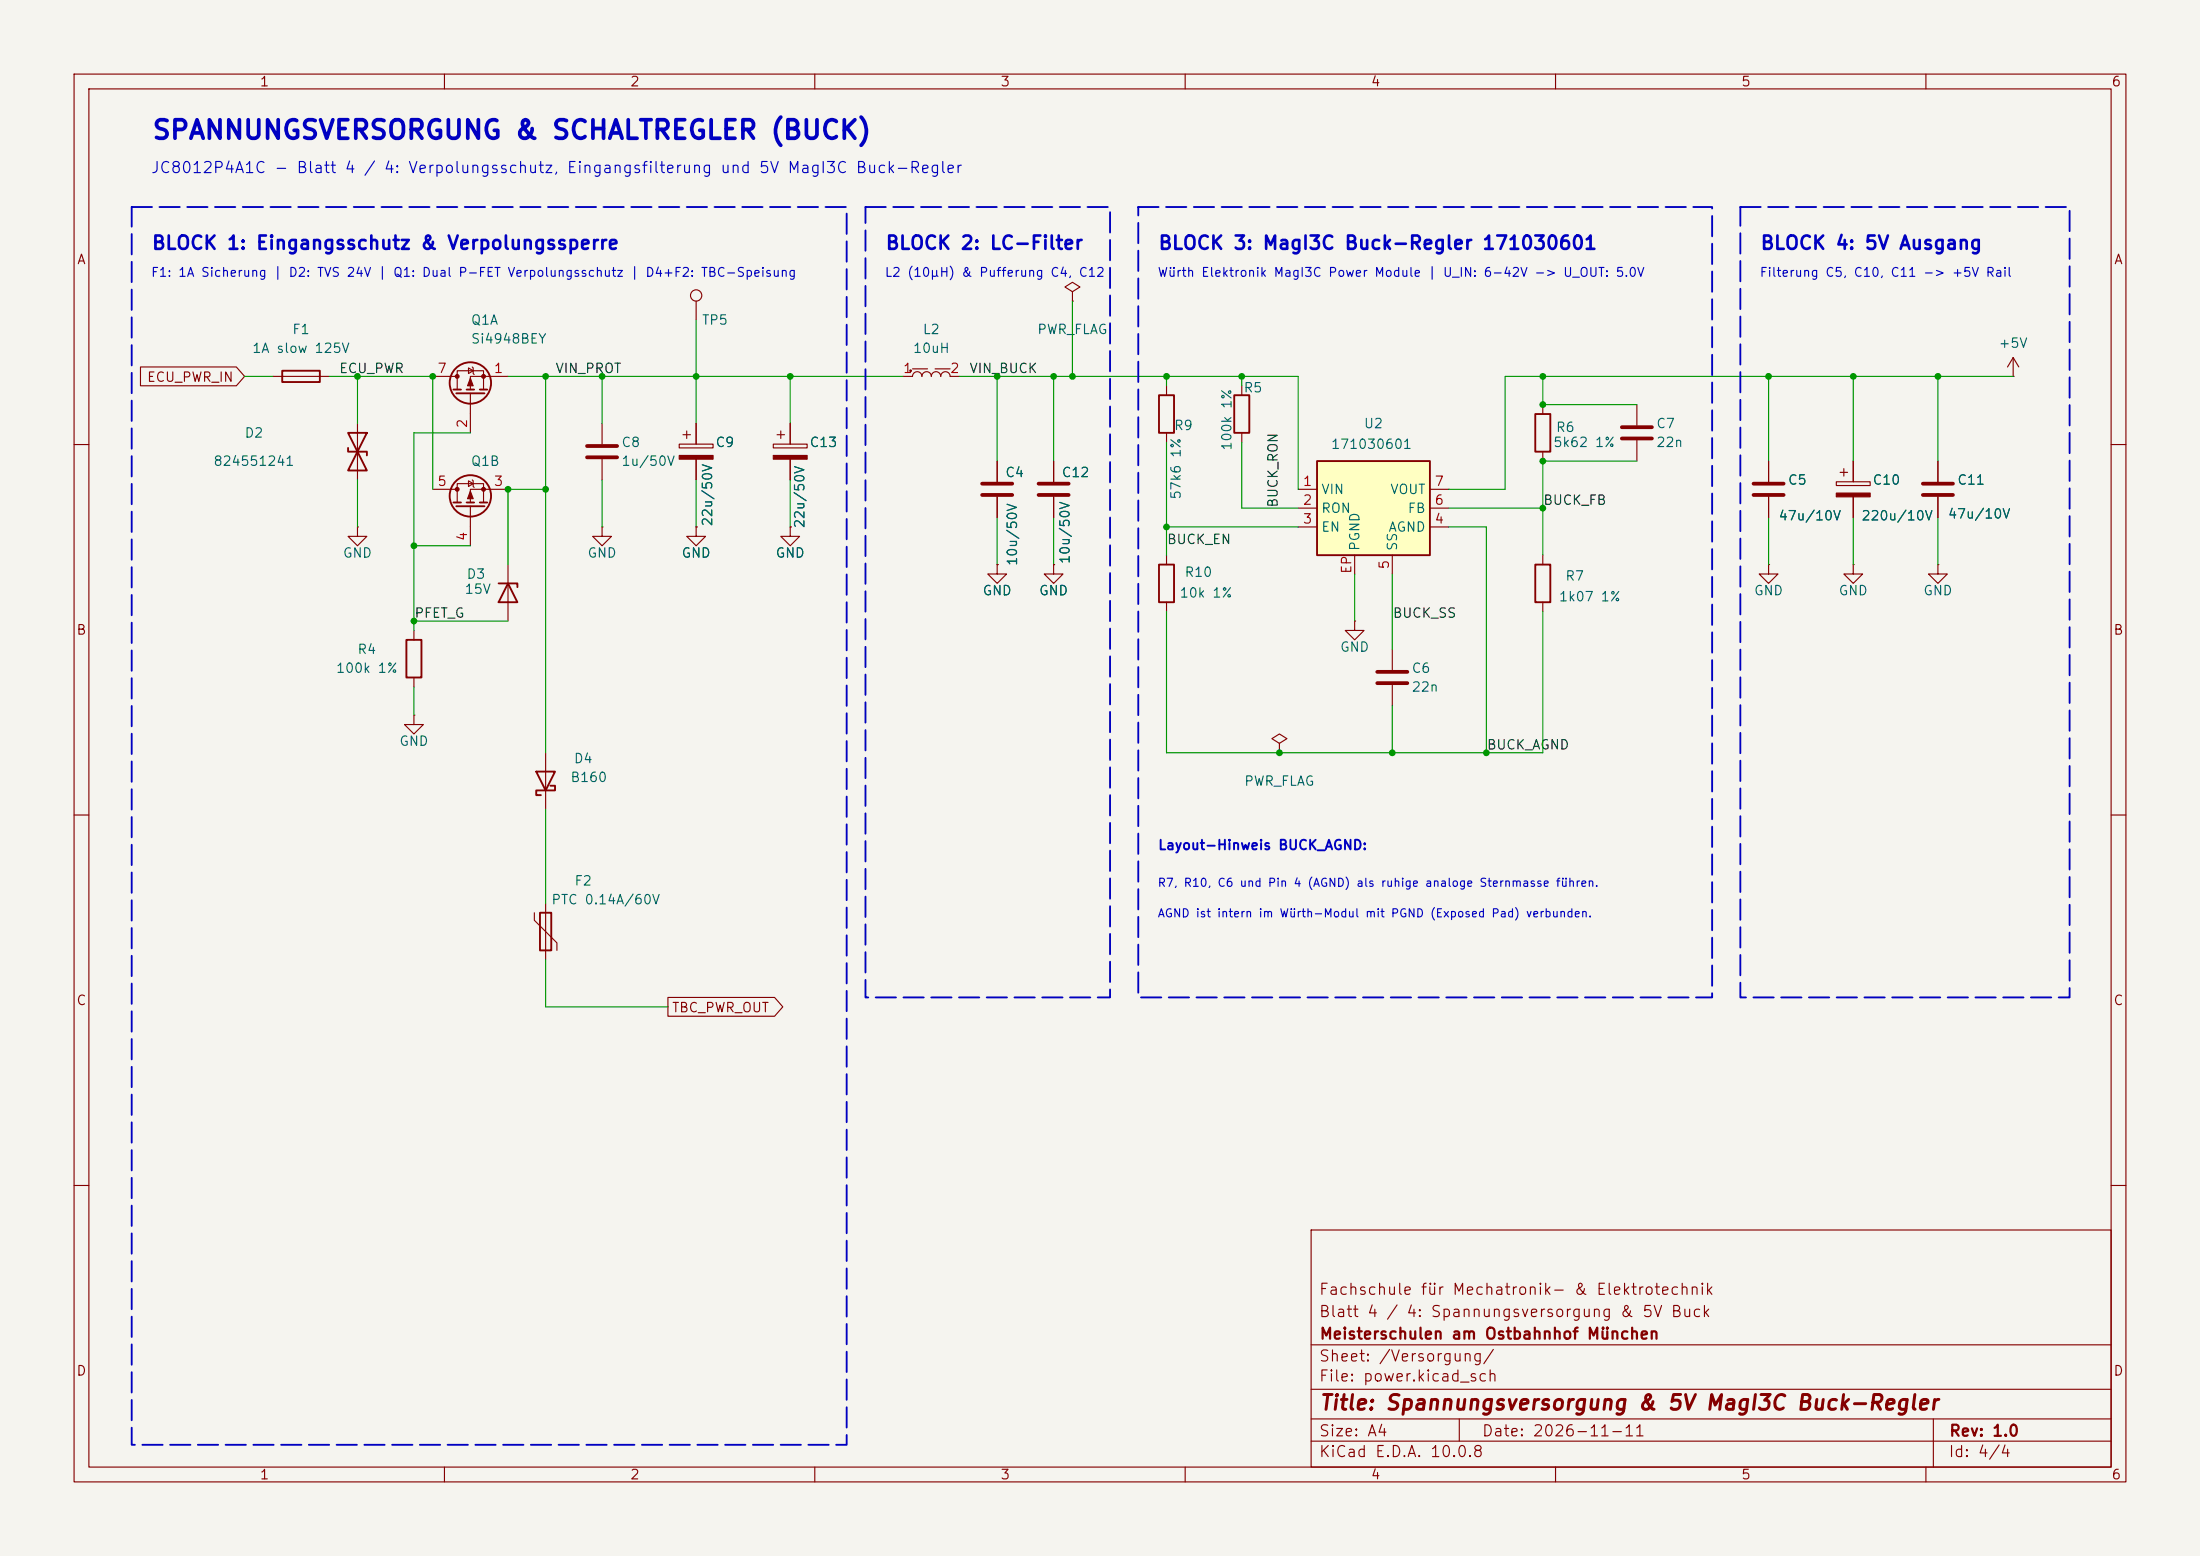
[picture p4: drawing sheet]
<svg xmlns="http://www.w3.org/2000/svg" width="297mm" height="210mm" viewBox="0 0 297 210" stroke-linecap="round" stroke-linejoin="round" font-family="sans-serif">
<path d="M0 0h297v210h-297z" fill="#f5f4ef" stroke="#f5f4ef" stroke-width=".14"/>
<g fill="none" stroke="#840000" stroke-width=".15">
<path d="M10 10h277v190h-277zM12 12h273v186h-273zM60 10v2M110 10v2M160 10v2M210 10v2M260 10v2M144.8 39.4l1-.7-1-.6-1 .6 1 .7v1.2M58.4 50.8h3.3M61.7 52.6v-2.6h3.6v2.6M63.2 49.7l.7 .3-.7 .4zM63.5 53.1v5.3"/>
<path d="M63.8 49.5l.1 .2v.7l.1 .1M68.6 50.8h-5.1v1.8M81.3 57.2v2.7M91.7 59.9h4.6v.6h-4.6zM92.2 58.7h1M92.7 58.2v1M94 57.2v2.7M144.8 40.6h.1M157.5 52.1v1.2M157.5 58.4v1.3M167.6 52.1v1.2M167.6 58.4v1.3"/>
<path d="M271.8 50.8h.1M271.8 48.3l-.8 1.2M271.8 48.3l.7 1.2M271.8 48.3v2.5M10 60h2M48.3 71.1v1.3h1.2l-1.2 1.3-1.3-1.3h1.3M48.3 71.1h.1M58.4 66h3.3M61.7 67.8v-2.5h3.6v2.5M63.2 64.9l.7 .4-.7 .4zM63.5 68.3v5.4M63.8 64.8l.1 .1v.8l.1 .1"/>
<path d="M68.6 66h-5.1v1.8M81.3 71.1v1.3h1.2l-1.2 1.3-1.3-1.3h1.3M81.3 71.1h.1M81.3 62v2.8M94 71.1v1.3h1.2l-1.2 1.3-1.3-1.3h1.3M94 71.1h.1M94 62v2.8M106.7 71.1v1.3h1.2l-1.2 1.3-1.3-1.3h1.3M106.7 71.1h.1M134.6 76.2v1.3h1.3l-1.3 1.2-1.3-1.2h1.3M134.6 76.2h.1M134.6 62.2v2.8"/>
<path d="M134.6 67.1v2.8M142.2 62.2v2.8M142.2 67.1v2.8M157.5 74.9v1.3M208.3 74.9v1.3M285 60h2M55.9 85.1v1.3M55.9 91.4v1.3M157.5 81.3v1.3M208.3 81.3v1.3M10 110h2M172.7 100.3l1-.6-1-.6-1 .6 1 .6v1.3"/>
<path d="M172.7 101.6h.1M285 110h2M10 160h2M177 166h108v32h-108zM285 160h2M60 198v2M110 198v2M160 198v2M177 194.5h108M177 191.5h108M177 187.5h108M177 181.5h108"/>
<path d="M197 191.5v3M210 198v2M260 198v2M261 191.5v6.5"/>
</g>
<g fill="none" stroke="#840000" stroke-width=".25">
<path d="M61.2 52.6h1M61.6 53.1h3.8M63 52.6h1M64.8 52.6h1M156.5 53.3h2v5.1h-2zM166.6 53.3h2.1v5.1h-2.1zM61.2 67.8h1M61.6 68.3h3.8M63 67.8h1M64.8 67.8h1M156.5 76.2h2v5.1h-2zM207.3 76.2h2v5.1h-2z"/>
<path d="M54.9 86.4h2v5h-2z"/>
<circle cx="63.5" cy="51.7" r="2.79"/>
<circle cx="63.5" cy="66.9" r="2.79"/>
</g>
<g fill="#840000" stroke="#840000" stroke-width=".15">
<path d="M63.5 51.1l.4 1h-.8z"/>
<path d="M63.5 66.3l.4 1h-.8z"/>
<path d="M91.7 61.5h4.6v.5h-4.6z"/>
<circle cx="61.7" cy="50.8" r=".25"/>
<circle cx="65.3" cy="50.8" r=".25"/>
<circle cx="61.7" cy="66" r=".25"/>
<circle cx="65.3" cy="66" r=".25"/>
</g>
<path d="M79.2 60.2h4.1M79.2 61.7h4.1M132.6 65.3h4.1M132.6 66.8h4.1M140.2 65.3h4.1M140.2 66.8h4.1" fill="none" stroke="#840000" stroke-width=".51"/>
<path d="M177.8 62.2h15.2v12.7h-15.2z" fill="#ffffc2"/>
<path d="M38.1 50h5.1v1.6h-5.1zM47 58.4l2.5 5.1h-2.5l2.5-5.1zM207.3 55.9h2v5.1h-2zM47 60.5v.5h2.5v.5M177.8 62.2h15.2v12.7h-15.2zM72.4 104.1h2.5l-1.2 2.6zM74.3 106h.6v.7h-2.5v.6h.6M72.9 123.2h1.5v5.1h-1.5z" fill="none" stroke="#840000" stroke-width=".25"/>
<g fill="none" stroke="#840000" stroke-width=".15">
<path d="M36.8 50.8h7.6M48.3 57.2v7.6M94 40.6v2.6M123.2 50.8a.64 .64 0 0 1 .6-.6 .64 .64 0 0 1 .7 .6 .64 .64 0 0 1 .6-.6 .64 .64 0 0 1 .6 .6 .64 .64 0 0 1 .7-.6 .64 .64 0 0 1 .6 .6 .64 .64 0 0 1 .6-.6 .64 .64 0 0 1 .7 .6M123.2 49.8h2M208.3 54.6v1.3M221 54.6v2.8M221 59.4v2.8M142.2 76.2v1.3h1.3l-1.3 1.2-1.2-1.2h1.2M142.2 76.2h.1M175.3 66h2.5M175.3 68.6h2.5"/>
<path d="M175.3 71.1h2.5M182.9 74.9v2.6M188 74.9v2.6M193 66h2.6M193 68.6h2.6M193 71.1h2.6M208.3 61v1.2M238.8 76.2v1.3h1.2l-1.2 1.2-1.3-1.2h1.3M238.8 76.2h.1M238.8 62.2v2.8M238.8 67.1v2.8M247.9 65h4.6v.5h-4.6z"/>
<path d="M248.4 63.8h1M248.9 63.2v1.1M250.2 76.2v1.3h1.3l-1.3 1.2-1.3-1.2h1.3M250.2 76.2h.1M250.2 62.2v2.8M250.2 67.1v2.8M261.6 76.2v1.3h1.3l-1.3 1.2-1.3-1.2h1.3M261.6 76.2h.1M261.6 62.2v2.8M261.6 67.1v2.8M182.9 83.8v1.3h1.2l-1.2 1.3-1.3-1.3h1.3M182.9 83.8h.1"/>
<path d="M188 87.6v2.8M188 92.5v2.8M73.7 101.6v7.6M72.1 123.2v1l3.1 3.1v1M73.7 121.9v7.6"/>
<circle cx="94" cy="39.9" r=".76"/>
</g>
<path d="M218.9 57.7h4.1M218.9 59.2h4.1M236.7 65.3h4.1M236.7 66.8h4.1M259.6 65.3h4.1M259.6 66.8h4.1M185.9 90.7h4.1M185.9 92.2h4.1" fill="none" stroke="#840000" stroke-width=".51"/>
<path d="M247.9 66.5h4.6v.6h-4.6z" fill="#840000" stroke="#840000" stroke-width=".15"/>
<circle cx="122.9" cy="50" r=".19" fill="#840000"/>
<g fill="none" stroke="#840000" stroke-width=".15">
<path d="M19 49.5h12.9l1.1 1.3-1.1 1.3h-12.9zM94 57.2v2.7M104.4 59.9h4.6v.6h-4.6zM104.9 58.7h1M105.4 58.2v1M106.7 57.2v2.7M121.9 50.8h1.3M126.2 49.8h2.1M128.3 50.8h1.2M68.6 76.2v7.6M94 71.1h.1M94 62v2.8"/>
<path d="M106.7 71.1h.1M106.7 62v2.8M134.6 76.2h.1M134.6 62.2v2.8M134.6 67.1v2.8M142.2 76.2h.1M142.2 62.2v2.8M142.2 67.1v2.8M238.8 62.2v2.8M238.8 67.1v2.8M250.2 62.2v2.8M250.2 67.1v2.8"/>
<path d="M261.6 62.2v2.8M261.6 67.1v2.8M55.9 96.5v1.3h1.2l-1.2 1.3-1.3-1.3h1.3M55.9 96.5h.1M90.2 134.6h14.4l1.1 1.3-1.1 1.3h-14.4z"/>
</g>
<path d="M104.4 61.5h4.6v.5h-4.6z" fill="#840000" stroke="#840000" stroke-width=".15"/>
<path d="M67.3 78.7h2.5v.5M68.6 78.7l1.2 2.6h-2.5z" fill="none" stroke="#840000" stroke-width=".25"/>
<g fill="none" stroke="#009600" stroke-width=".15">
<path d="M33 50.8h3.8M44.4 50.8h14v15.2M48.3 50.8v6.4M63.5 58.4h-7.6v26.7M68.6 50.8h53.3M73.7 50.8v50.8M81.3 50.8v6.4M94 43.2v14M106.7 50.8v6.4M129.5 50.8h45.8v15.2M134.6 50.8v11.4M142.2 50.8v11.4"/>
<path d="M144.8 40.6v10.2M157.5 50.8v1.3M157.5 59.7v15.2M167.6 50.8v1.3M167.6 59.7v8.9h7.7M208.3 50.8v3.8h12.7M238.8 50.8v11.4M250.2 50.8v11.4M261.6 50.8v11.4M271.8 50.8h-68.6v15.2h-7.6M48.3 64.8v6.3M55.9 73.7h7.6"/>
<path d="M73.7 66h-5.1v10.2M81.3 64.8v6.3M94 64.8v6.3M106.7 64.8v6.3M134.6 69.9v6.3M142.2 69.9v6.3M157.5 71.1h17.8M182.9 77.5v6.3M188 77.5v10.1M195.6 71.1h5.1v30.5M195.6 68.6h12.7M221 62.2h-12.7v12.7"/>
<path d="M238.8 69.9v6.3M250.2 69.9v6.3M261.6 69.9v6.3M55.9 92.7v3.8M55.9 83.8h12.7M157.5 82.6v19h50.8v-19M188 95.3v6.3M73.7 109.2v12.7M73.7 129.5v6.4h16.5"/>
</g>
<path d="M17.8 27.9h96.5v167.1h-96.5zM116.8 27.9h33.1v106.7h-33.1zM153.7 27.9h77.4v106.7h-77.4zM234.9 27.9h44.5v106.7h-44.5z" fill="none" stroke="#0000c2" stroke-width=".25" stroke-dasharray="2.7 1"/>
<g fill="#009600">
<circle cx="250.2" cy="50.8" r=".46"/>
<circle cx="261.6" cy="50.8" r=".46"/>
<circle cx="238.8" cy="50.8" r=".46"/>
<circle cx="106.7" cy="50.8" r=".46"/>
<circle cx="94" cy="50.8" r=".46"/>
<circle cx="81.3" cy="50.8" r=".46"/>
<circle cx="73.7" cy="50.8" r=".46"/>
<circle cx="144.8" cy="50.8" r=".46"/>
<circle cx="134.6" cy="50.8" r=".46"/>
<circle cx="142.2" cy="50.8" r=".46"/>
<circle cx="48.3" cy="50.8" r=".46"/>
<circle cx="55.9" cy="73.7" r=".46"/>
<circle cx="55.9" cy="83.8" r=".46"/>
<circle cx="58.4" cy="50.8" r=".46"/>
<circle cx="68.6" cy="66" r=".46"/>
<circle cx="73.7" cy="66" r=".46"/>
<circle cx="188" cy="101.6" r=".46"/>
<circle cx="200.7" cy="101.6" r=".46"/>
<circle cx="172.7" cy="101.6" r=".46"/>
<circle cx="208.3" cy="62.2" r=".46"/>
<circle cx="208.3" cy="54.6" r=".46"/>
<circle cx="208.3" cy="68.6" r=".46"/>
<circle cx="208.3" cy="50.8" r=".46"/>
<circle cx="167.6" cy="50.8" r=".46"/>
<circle cx="157.5" cy="71.1" r=".46"/>
<circle cx="157.5" cy="50.8" r=".46"/>
</g>
<text font-size="2.5" fill="#0000c2" x="20.4" y="19.4">SPANNUNGSVERSORGUNG &amp; SCHALTREGLER (BUCK)</text>
<text font-size="2" fill="#840000" x="178" y="190.8">Title: Spannungsversorgung &amp; 5V MagI3C Buck-Regler</text>
<g font-size="1.8" fill="#0000c2">
<text x="20.4" y="34.1">BLOCK 1: Eingangsschutz &amp; Verpolungssperre</text>
<text x="119.4" y="34.1">BLOCK 2: LC-Filter</text>
<text x="156.3" y="34.1">BLOCK 3: MagI3C Buck-Regler 171030601</text>
<text x="237.5" y="34.1">BLOCK 4: 5V Ausgang</text>
</g>
<text font-size="1.5" fill="#0000c2" x="20.3" y="23.7">JC8012P4A1C - Blatt 4 / 4: Verpolungsschutz, Eingangsfilterung und 5V MagI3C Buck-Regler</text>
<g font-size="1.5" fill="#840000">
<text x="178" y="178.1">Blatt 4 / 4: Spannungsversorgung &amp; 5V Buck</text>
<text x="178" y="175.1">Fachschule für Mechatronik- &amp; Elektrotechnik</text>
<text x="178" y="184.1">Sheet: /Versorgung/</text>
<text x="178" y="181.1">Meisterschulen am Ostbahnhof München</text>
<text x="178" y="186.8">File: power.kicad_sch</text>
<text x="178" y="197">KiCad E.D.A. 10.0.8</text>
<text x="178" y="194.2">Size: A4</text>
<text x="200" y="194.2">Date: 2026-11-11</text>
<text x="263" y="197">Id: 4/4</text>
<text x="263" y="194.2">Rev: 1.0</text>
</g>
<g font-size="1.3" fill="#840000">
<text x="35" y="12">1</text>
<text x="85" y="12">2</text>
<text x="135" y="12">3</text>
<text x="185" y="12">4</text>
<text x="235" y="12">5</text>
<text x="285" y="12">6</text>
<text x="10.3" y="36">A</text>
<text x="285.3" y="36">A</text>
<text x="19.8" y="51.9">ECU_PWR_IN</text>
<text x="10.2" y="86">B</text>
<text x="285.2" y="86">B</text>
<text x="10.2" y="136">C</text>
<text x="90.6" y="136.9">TBC_PWR_OUT</text>
<text x="285.2" y="136">C</text>
<text x="10.2" y="186">D</text>
<text x="285.2" y="186">D</text>
<text x="35" y="200">1</text>
<text x="85" y="200">2</text>
<text x="135" y="200">3</text>
<text x="185" y="200">4</text>
<text x="235" y="200">5</text>
<text x="285" y="200">6</text>
</g>
<g font-size="1.3" fill="#006464">
<text x="34" y="48">1A slow 125V</text>
<text x="39.4" y="45.4">F1</text>
<text x="63.5" y="44.1">Q1A</text>
<text x="63.5" y="46.7">Si4948BEY</text>
<text x="94.7" y="44.1">TP5</text>
<text x="123.2" y="48">10uH</text>
<text x="124.5" y="45.4">L2</text>
<text x="139.9" y="45.4">PWR_FLAG</text>
<text x="269.7" y="47.3">+5V</text>
<text x="167.8" y="53.3">R5</text>
<text x="32.9" y="59.4">D2</text>
<text x="158.4" y="58.4">R9</text>
<text x="184" y="58.1">U2</text>
<text x="210" y="58.6">R6</text>
<text x="223.5" y="58.1">C7</text>
<text x="28.7" y="63.2">824551241</text>
<text x="63.5" y="63.2">Q1B</text>
<text x="83.8" y="60.7">C8</text>
<text x="83.8" y="63.2">1u/50V</text>
<text x="96.5" y="60.7">C9</text>
<text x="109.2" y="60.7">C13</text>
<text x="135.6" y="64.7">C4</text>
<text x="143.2" y="64.7">C12</text>
<text x="166.6" y="60.9" transform="rotate(-90 166.6 60.9)">100k 1%</text>
<text x="179.6" y="60.9">171030601</text>
<text x="209.6" y="60.7">5k62 1%</text>
<text x="223.5" y="60.7">22n</text>
<text x="241.3" y="65.7">C5</text>
<text x="252.7" y="65.7">C10</text>
<text x="264.1" y="65.7">C11</text>
<text x="96.5" y="71.1" transform="rotate(-90 96.5 71.1)">22u/50V</text>
<text x="108.9" y="71.4" transform="rotate(-90 108.9 71.4)">22u/50V</text>
<text x="159.7" y="67.5" transform="rotate(-90 159.7 67.5)">57k6 1%</text>
<text x="178.3" y="67">VIN</text>
<text x="178.3" y="69.5">RON</text>
<text x="187.6" y="67">VOUT</text>
<text x="189.9" y="69.5">FB</text>
<text x="240" y="70.6">47u/10V</text>
<text x="251.2" y="70.6">220u/10V</text>
<text x="262.9" y="70.3">47u/10V</text>
<text x="46.2" y="75.6">GND</text>
<text x="79.2" y="75.6">GND</text>
<text x="91.9" y="75.6">GND</text>
<text x="104.6" y="75.6">GND</text>
<text x="137.6" y="76.5" transform="rotate(-90 137.6 76.5)">10u/50V</text>
<text x="144.7" y="76.2" transform="rotate(-90 144.7 76.2)">10u/50V</text>
<text x="178.3" y="72.1">EN</text>
<text x="183.8" y="74.4" transform="rotate(-90 183.8 74.4)">PGND</text>
<text x="187.3" y="72.1">AGND</text>
<text x="188.9" y="74.4" transform="rotate(-90 188.9 74.4)">SS</text>
<text x="62.6" y="80.5">15V</text>
<text x="62.9" y="78.4">D3</text>
<text x="132.6" y="80.7">GND</text>
<text x="140.2" y="80.7">GND</text>
<text x="159.1" y="81">10k 1%</text>
<text x="159.8" y="78.2">R10</text>
<text x="210.4" y="81.5">1k07 1%</text>
<text x="211.2" y="78.7">R7</text>
<text x="236.7" y="80.7">GND</text>
<text x="248.1" y="80.7">GND</text>
<text x="259.6" y="80.7">GND</text>
<text x="48.2" y="88.6">R4</text>
<text x="180.8" y="88.3">GND</text>
<text x="45.3" y="91.1">100k 1%</text>
<text x="190.5" y="91.1">C6</text>
<text x="190.5" y="93.7">22n</text>
<text x="53.8" y="101">GND</text>
<text x="76.9" y="105.9">B160</text>
<text x="77.4" y="103.3">D4</text>
<text x="167.9" y="106.4">PWR_FLAG</text>
<text x="77.5" y="119.8">F2</text>
<text x="74.3" y="122.4">PTC 0.14A/60V</text>
</g>
<g font-size="1.3" fill="#0f0f0f">
<text x="45.7" y="50.7">ECU_PWR</text>
<text x="74.9" y="50.7">VIN_PROT</text>
<text x="130.8" y="50.7">VIN_BUCK</text>
<text x="172.8" y="68.6" transform="rotate(-90 172.8 68.6)">BUCK_RON</text>
<text x="208.3" y="68.5">BUCK_FB</text>
<text x="157.5" y="73.7">BUCK_EN</text>
<text x="55.9" y="83.7">PFET_G</text>
<text x="187.9" y="83.7">BUCK_SS</text>
<text x="200.6" y="101.5">BUCK_AGND</text>
</g>
<g font-size="1.3" fill="#a90000">
<text x="59" y="50.7">7</text>
<text x="66.6" y="50.7">1</text>
<text x="121.8" y="50.7">1</text>
<text x="128.2" y="50.7">2</text>
<text x="63.4" y="57.9" transform="rotate(-90 63.4 57.9)">2</text>
<text x="59" y="65.9">5</text>
<text x="66.6" y="65.9">3</text>
<text x="175.8" y="65.9">1</text>
<text x="193.6" y="65.9">7</text>
<text x="175.8" y="68.4">2</text>
<text x="175.8" y="71">3</text>
<text x="193.6" y="71">4</text>
<text x="193.6" y="68.4">6</text>
<text x="63.4" y="73.1" transform="rotate(-90 63.4 73.1)">4</text>
<text x="182.7" y="77.5" transform="rotate(-90 182.7 77.5)">EP</text>
<text x="187.8" y="76.9" transform="rotate(-90 187.8 76.9)">5</text>
</g>
<text font-size="1.3" fill="#0000c2" x="156.3" y="115">Layout-Hinweis BUCK_AGND:</text>
<g font-size="1.2" fill="#0000c2">
<text x="20.3" y="37.7">F1: 1A Sicherung | D2: TVS 24V | Q1: Dual P-FET Verpolungsschutz | D4+F2: TBC-Speisung</text>
<text x="119.4" y="37.7">L2 (10µH) &amp; Pufferung C4, C12</text>
<text x="156.2" y="37.7">Würth Elektronik MagI3C Power Module | U_IN: 6-42V -&gt; U_OUT: 5.0V</text>
<text x="237.5" y="37.7">Filterung C5, C10, C11 -&gt; +5V Rail</text>
</g>
<g font-size="1.1" fill="#0000c2">
<text x="156.2" y="120">R7, R10, C6 und Pin 4 (AGND) als ruhige analoge Sternmasse führen.</text>
<text x="156.2" y="124.1">AGND ist intern im Würth-Modul mit PGND (Exposed Pad) verbunden.</text>
</g>
</svg>
